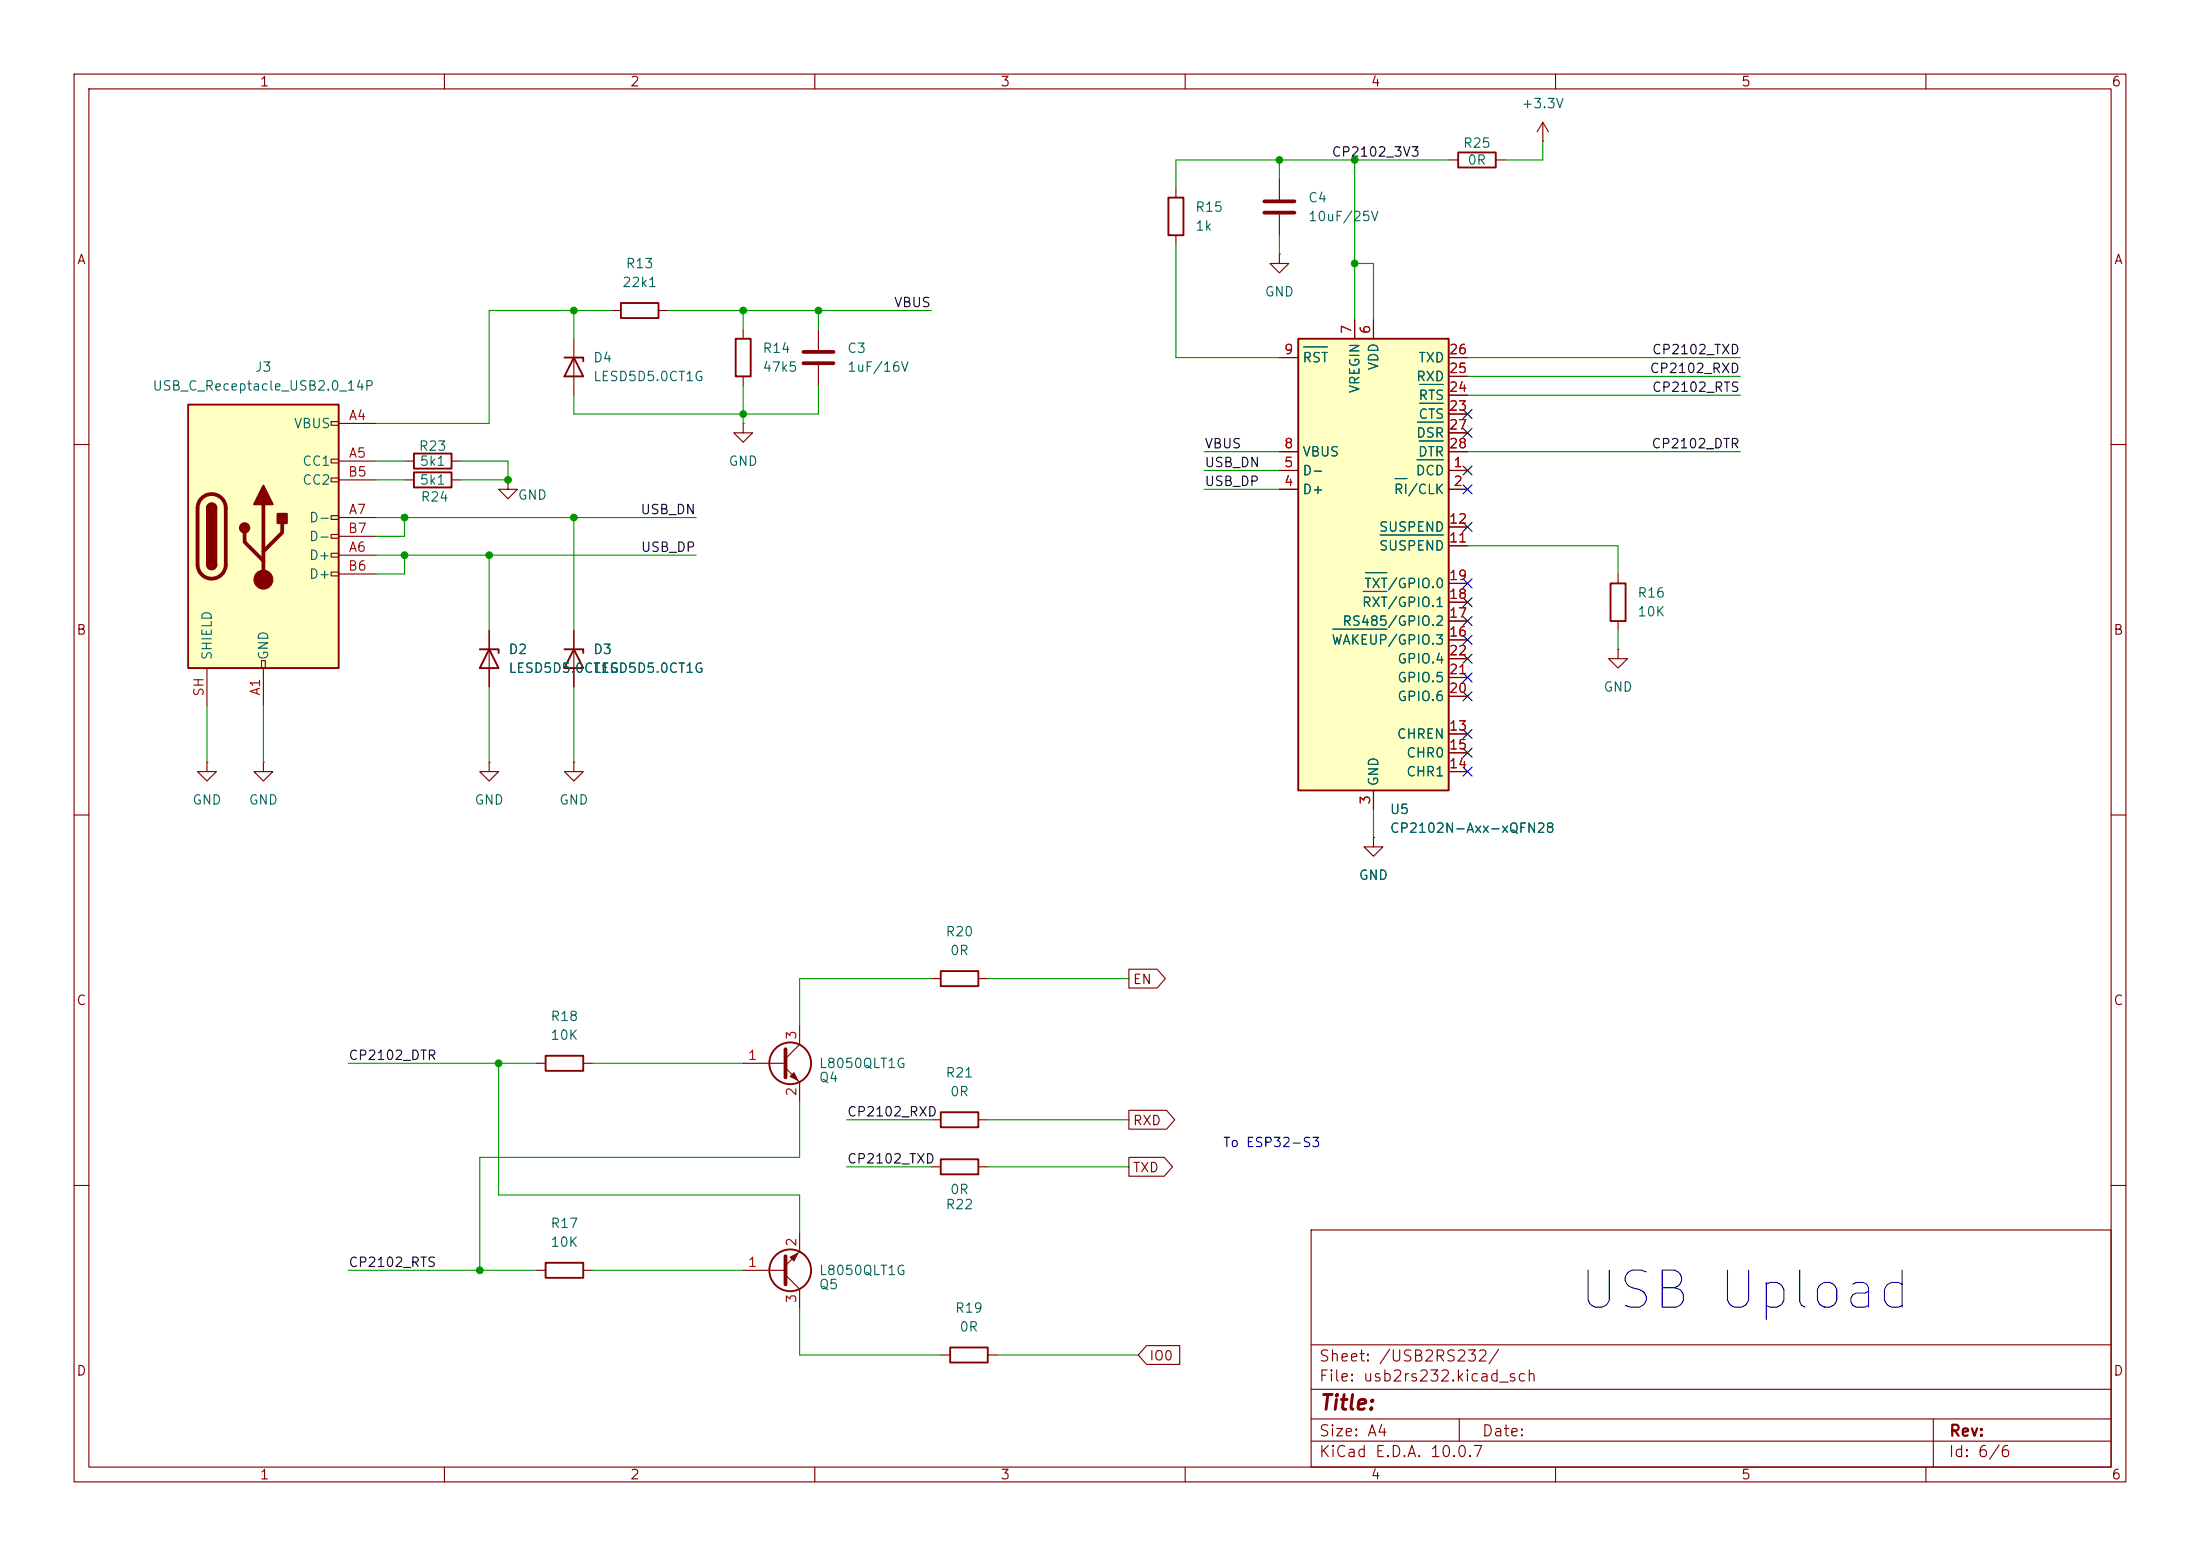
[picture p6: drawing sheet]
<svg xmlns="http://www.w3.org/2000/svg" width="297mm" height="210mm" viewBox="0 0 297 210" stroke-linecap="round" stroke-linejoin="round" font-family="sans-serif">
<g fill="none" stroke="#840000" stroke-width=".15">
<path d="M10 10h277v190h-277zM12 12h273v186h-273zM60 10v2M110 10v2M160 10v2M210 10v2M260 10v2M110.5 44.5v2.7M110.5 49.3v2.8M10 60h2M54.6 64.8h1.3M61 64.8h1.2"/>
<path d="M285 60h2M77.5 85.1v7.6M10 110h2M35.6 102.9v1.2h1.2l-1.2 1.3-1.3-1.3h1.3M35.6 102.9h.1M77.5 102.9v1.2h1.2l-1.2 1.3-1.3-1.3h1.3M77.5 102.9h.1M285 110h2M125.7 151.1h1.3M132.1 151.1h1.2M10 160h2M72.4 171.5h1.3"/>
<path d="M78.7 171.5h1.3M100.3 171.5h5.7M106 172.1l1.9 1.9v2.5M107.9 166.4v2.5l-1.9 1.9M177 166h108v32h-108zM285 160h2M60 198v2M110 198v2M160 198v2M177 194.5h108M177 191.5h108M177 187.5h108"/>
<path d="M177 181.5h108M197 191.5v3M210 198v2M260 198v2M261 191.5v6.5"/>
</g>
<g fill="none" stroke="#840000" stroke-width=".25">
<path d="M55.9 63.8h5.1v2h-5.1zM76.2 87.6h2.5v.5M77.5 87.6l1.2 2.6h-2.5zM127 150.1h5.1v2h-5.1zM73.7 170.4h5v2.1h-5z"/>
<circle cx="106.7" cy="171.4" r="2.82"/>
</g>
<path d="M108.5 47.5h4M108.5 49h4M106 169.5v3.9" fill="none" stroke="#840000" stroke-width=".51"/>
<path d="M106.7 169.7l1-.5-.5 1z" fill="#840000" stroke="#840000" stroke-width=".15"/>
<path d="M25.4 54.6h20.3v35.6h-20.3z" fill="#ffffc2"/>
<g fill="none" stroke="#840000" stroke-width=".15">
<path d="M44.7 56.9h1v.5h-1zM45.7 57.2h5.1M44.7 62h1v.5h-1zM44.7 64.5h1v.5h-1zM44.7 69.6h1v.5h-1zM44.7 72.1h1v.5h-1zM44.7 74.7h1v.5h-1zM44.7 77.2h1v.5h-1zM45.7 62.2h5.1M45.7 74.9h5.1M45.7 69.9h5.1M45.7 64.8h5.1"/>
<path d="M45.7 77.5h5.1M45.7 72.4h5.1M54.6 62.2h1.3M61 62.2h1.2M27.9 90.2v5.1M35.3 89.2h.5v1h-.5zM35.6 90.2v5.1M66 85.1v7.6M218.4 87.6v1.3h1.3l-1.3 1.3-1.2-1.3h1.2M218.4 87.6h.1M27.9 102.9v1.2h1.3l-1.3 1.3-1.2-1.3h1.2M27.9 102.9h.1"/>
<path d="M66 102.9v1.2h1.3l-1.3 1.3-1.2-1.3h1.2M66 102.9h.1"/>
</g>
<path d="M25.4 54.6h20.3v35.6h-20.3zM27.9 68.6a.64 .64 0 0 1 .7-.7 .64 .64 0 0 1 .6 .7M27.9 76.2a.64 .64 0 0 0 .7 .6 .64 .64 0 0 0 .6-.6M55.9 61.2h5.1v2h-5.1zM64.8 87.6h2.5v.5M66 87.6l1.3 2.6h-2.5z" fill="none" stroke="#840000" stroke-width=".25"/>
<path d="M27.2 67.2a1.9 1.9 0 0 1 2.1-.4 1.9 1.9 0 0 1 1.2 1.8v7.6a1.91 1.91 0 0 1-1.9 1.9 1.91 1.91 0 0 1-1.9-1.9v-7.6a1.9 1.9 0 0 1 .5-1.4zM33 71.9v1.3l2.6 2.5M35.6 68.1v10.1M38.1 70.6v1.3l-2.5 2.5" fill="none" stroke="#840000" stroke-width=".51"/>
<g fill="#840000" stroke="#840000" stroke-width=".25">
<path d="M27.9 68.6h1.3v7.6h-1.3z"/>
<path d="M28.1 68.1a.64 .64 0 0 1 .7-.1 .64 .64 0 0 1 .4 .6h-1.3z"/>
<path d="M27.9 76.2h1.3a.64 .64 0 0 1-.6 .6 .64 .64 0 0 1-.7-.6z"/>
<path d="M35.6 65.5l1.2 2.6h-2.5z"/>
<path d="M37.5 69.3h1.2v1.3h-1.2z"/>
<circle cx="33" cy="71.2" r=".63"/>
</g>
<circle cx="35.6" cy="78.2" r="1.27" fill="#840000" stroke="#840000" stroke-width=".15"/>
<path d="M175.3 45.7h20.3v61h-20.3z" fill="#ffffc2"/>
<g fill="none" stroke="#840000" stroke-width=".25">
<path d="M157.7 26.7h2.1v5.1h-2.1zM196.8 20.6h5.1v2h-5.1zM76.2 48.3h2.5v.5M77.5 48.3l1.2 2.5h-2.5zM83.8 40.9h5.1v2h-5.1zM99.3 45.7h2v5.1h-2zM175.3 45.7h20.3v61h-20.3zM217.4 78.7h2.1v5.1h-2.1zM127 131.1h5.1v2h-5.1zM73.7 142.5h5v2h-5zM127 156.5h5.1v2h-5.1zM128.3 181.9h5v2h-5z"/>
<circle cx="106.7" cy="143.5" r="2.82"/>
</g>
<g fill="none" stroke="#840000" stroke-width=".15">
<path d="M208.3 19.1h.1M208.3 16.5l-.8 1.3M208.3 16.5l.7 1.3M208.3 16.5v2.6M158.7 25.4v1.3M158.7 31.8v1.2M172.7 34.3v1.3h1.3l-1.3 1.2-1.3-1.2h1.3M172.7 34.3h.1M172.7 24.1v2.8M172.7 29v2.8M195.6 21.6h1.2M201.9 21.6h1.3"/>
<path d="M77.5 45.7v7.6M82.5 41.9h1.3M88.9 41.9h1.3M100.3 57.2v1.2h1.3l-1.3 1.3-1.2-1.3h1.2M100.3 57.2h.1M100.3 44.5v1.2M100.3 50.8v1.3M172.7 48.3h2.6M182.9 43.2v2.5M185.4 43.2v2.5M195.6 48.3h2.5M195.6 55.9h2.5"/>
<path d="M195.6 53.3h2.5M195.6 50.8h2.5M195.6 58.4h2.5M68.6 64.8v1.2h1.2l-1.2 1.3-1.3-1.3h1.3M68.6 64.8h.1M172.7 63.5h2.6M172.7 66h2.6M172.7 61h2.6M195.6 63.5h2.5M195.6 66h2.5M195.6 61h2.5M195.6 73.7h2.5"/>
<path d="M195.6 71.1h2.5M195.6 78.7h2.5M218.4 77.5v1.2M66 85.1v2.5M66 90.2v2.5M77.5 85.1v2.5M77.5 90.2v2.5M195.6 99.1h2.5M195.6 86.4h2.5M195.6 83.8h2.5M195.6 81.3h2.5M195.6 94h2.5"/>
<path d="M195.6 91.4h2.5M195.6 88.9h2.5M218.4 83.8v1.3M185.4 113v1.3h1.3l-1.3 1.3-1.3-1.3h1.3M185.4 113h.1M185.4 106.7v2.5M195.6 104.1h2.5M195.6 101.6h2.5M107.9 138.4v2.6l-1.9 1.9M125.7 132.1h1.3M132.1 132.1h1.2M152.4 130.8h3.8l1.1 1.3-1.1 1.3h-3.8z"/>
<path d="M72.4 143.5h1.3M78.7 143.5h1.3M100.3 143.5h5.7M106 144.1l1.9 2v2.5M125.7 157.5h1.3M132.1 157.5h1.2M152.4 149.9h5.1l1.1 1.2-1.1 1.3h-5.1zM152.4 156.2h4.8l1.1 1.3-1.1 1.3h-4.8zM127 182.9h1.3M133.3 182.9h1.3M154.8 181.6h4.5v2.6h-4.5l-1.1-1.3z"/>
</g>
<path d="M176 46.8h3.2M191.3 57h3.5M191.6 59.5h3.2M191.7 54.4h3.1M191.7 51.9h3.1M184 79.8h3.2M184.3 77.3h2.9M186.3 72.2h8.5M188.3 64.6h1.6M191.3 62.1h3.5M179.9 84.9h7.3" fill="none" stroke="#006464" stroke-width=".15"/>
<path d="M170.7 27.2h4.1M170.7 28.7h4.1M106 141.6v3.8" fill="none" stroke="#840000" stroke-width=".51"/>
<path d="M107.2 144.8l.5 1-1-.5z" fill="#840000" stroke="#840000" stroke-width=".15"/>
<g fill="none" stroke="#009600" stroke-width=".15">
<path d="M208.3 19.1v2.5h-5.1M158.7 33v15.3h14M172.7 21.6v2.5M172.7 31.8v2.5M182.9 35.6h2.5v7.6M182.9 21.6v21.6M195.6 21.6h-36.9v3.8M77.5 41.9v3.8M82.5 41.9h-16.5v15.3h-15.2M90.2 41.9h35.5M100.3 41.9v2.6M100.3 52.1v5.1"/>
<path d="M110.5 41.9v2.6M110.5 52.1v3.8h-33v-2.6M198.1 50.8h36.8M198.1 53.3h36.8M198.1 48.3h36.8M50.8 74.9h43.2M50.8 69.9h43.2M50.8 64.8h3.8M50.8 62.2h3.8M54.6 69.9v2.5h-3.8M54.6 74.9v2.6h-3.8M62.2 62.2h6.4v2.6h-6.4"/>
<path d="M66 74.9v10.2M77.5 69.9v15.2M162.6 61h10.1M162.6 63.5h10.1M162.6 66h10.1M198.1 73.7h20.3v3.8M198.1 61h36.8M27.9 95.3v7.6M35.6 95.3v7.6M66 92.7v10.2M77.5 92.7v10.2M218.4 85.1v2.5"/>
<path d="M185.4 109.2v3.8M125.7 132.1h-17.8v6.3M133.3 132.1h19.1M47 143.5h25.4M67.3 143.5v17.8h40.6v5.1M80 143.5h20.3M107.9 148.6v7.6h-43.1v15.3M114.3 151.1h11.4M114.3 157.5h11.4M133.3 151.1h19.1M133.3 157.5h19.1M47 171.5h25.4"/>
<path d="M80 171.5h20.3M107.9 176.5v6.4h19.1M134.6 182.9h19.1"/>
</g>
<g fill="none" stroke="#000084" stroke-width=".15">
<path d="M197.5 57.8l1.2 1.2M197.5 55.3l1.2 1.2M198.7 57.8l-1.2 1.2M198.7 55.3l-1.2 1.2M197.5 78.1l1.2 1.2M197.5 65.4l1.2 1.2M197.5 62.9l1.2 1.2M197.5 70.5l1.2 1.2M198.7 78.1l-1.2 1.2M198.7 65.4l-1.2 1.2M198.7 62.9l-1.2 1.2M198.7 70.5l-1.2 1.2"/>
<path d="M197.5 93.4l1.2 1.2M197.5 85.8l1.2 1.2M197.5 80.7l1.2 1.2M197.5 83.2l1.2 1.2M197.5 90.8l1.2 1.2M197.5 88.3l1.2 1.2M197.5 98.5l1.2 1.2M198.7 93.4l-1.2 1.2M198.7 85.8l-1.2 1.2M198.7 80.7l-1.2 1.2M198.7 83.2l-1.2 1.2M198.7 90.8l-1.2 1.2"/>
<path d="M198.7 88.3l-1.2 1.2M198.7 98.5l-1.2 1.2M197.5 101l1.2 1.2M197.5 103.5l1.2 1.2M198.7 101l-1.2 1.2M198.7 103.5l-1.2 1.2"/>
</g>
<g fill="#009600" stroke="#009600" stroke-width=".14">
<circle cx="64.8" cy="171.5" r=".46"/>
<circle cx="77.5" cy="69.9" r=".46"/>
<circle cx="100.3" cy="41.9" r=".46"/>
<circle cx="77.5" cy="41.9" r=".46"/>
<circle cx="110.5" cy="41.9" r=".46"/>
<circle cx="100.3" cy="55.9" r=".46"/>
<circle cx="67.3" cy="143.5" r=".46"/>
<circle cx="54.6" cy="74.9" r=".46"/>
<circle cx="68.6" cy="64.8" r=".46"/>
<circle cx="54.6" cy="69.9" r=".46"/>
<circle cx="66" cy="74.9" r=".46"/>
<circle cx="182.9" cy="35.6" r=".46"/>
<circle cx="172.7" cy="21.6" r=".46"/>
<circle cx="182.9" cy="21.6" r=".46"/>
</g>
<text font-size="5" fill="#0000c2" x="212.7" y="177.9">USB Upload</text>
<text font-size="2" fill="#840000" x="178" y="190.8">Title:</text>
<g font-size="1.5" fill="#840000">
<text x="178" y="184.1">Sheet: /USB2RS232/</text>
<text x="178" y="186.8">File: usb2rs232.kicad_sch</text>
<text x="178" y="197">KiCad E.D.A. 10.0.7</text>
<text x="178" y="194.2">Size: A4</text>
<text x="200" y="194.2">Date:</text>
<text x="263" y="197">Id: 6/6</text>
<text x="263" y="194.2">Rev:</text>
</g>
<g font-size="1.3" fill="#840000">
<text x="35" y="12">1</text>
<text x="85" y="12">2</text>
<text x="135" y="12">3</text>
<text x="185" y="12">4</text>
<text x="235" y="12">5</text>
<text x="285" y="12">6</text>
<text x="10.3" y="36">A</text>
<text x="285.3" y="36">A</text>
<text x="10.2" y="86">B</text>
<text x="285.2" y="86">B</text>
<text x="10.2" y="136">C</text>
<text x="152.8" y="133.1">EN</text>
<text x="285.2" y="136">C</text>
<text x="152.8" y="152.2">RXD</text>
<text x="152.8" y="158.5">TXD</text>
<text x="10.2" y="186">D</text>
<text x="155.1" y="183.9">IO0</text>
<text x="285.2" y="186">D</text>
<text x="35" y="200">1</text>
<text x="85" y="200">2</text>
<text x="135" y="200">3</text>
<text x="185" y="200">4</text>
<text x="235" y="200">5</text>
<text x="285" y="200">6</text>
</g>
<g font-size="1.3" fill="#006464">
<text x="205.3" y="14.9">+3.3V</text>
<text x="197.4" y="20.3">R25</text>
<text x="198" y="22.6">0R</text>
<text x="161.3" y="28.9">R15</text>
<text x="176.5" y="27.6">C4</text>
<text x="161.3" y="31.4">1k</text>
<text x="176.5" y="30.2">10uF/25V</text>
<text x="83.9" y="39.1">22k1</text>
<text x="84.4" y="36.5">R13</text>
<text x="170.7" y="40.3">GND</text>
<text x="102.9" y="48">R14</text>
<text x="114.3" y="48">C3</text>
<text x="20.5" y="53">USB_C_Receptacle_USB2.0_14P</text>
<text x="34.3" y="50.5">J3</text>
<text x="80" y="49.2">D4</text>
<text x="80" y="51.8">LESD5D5.0CT1G</text>
<text x="102.9" y="50.5">47k5</text>
<text x="114.3" y="50.5">1uF/16V</text>
<text x="175.7" y="49.2">RST</text>
<text x="183.8" y="53.2" transform="rotate(-90 183.8 53.2)">VREGIN</text>
<text x="186.4" y="50.1" transform="rotate(-90 186.4 50.1)">VDD</text>
<text x="191.1" y="51.8">RXD</text>
<text x="191.4" y="49.2">TXD</text>
<text x="39.6" y="58.1">VBUS</text>
<text x="191.1" y="59.4">DSR</text>
<text x="191.4" y="56.8">CTS</text>
<text x="191.4" y="54.3">RTS</text>
<text x="40.7" y="63.2">CC1</text>
<text x="40.7" y="65.7">CC2</text>
<text x="56.4" y="61.2">R23</text>
<text x="56.6" y="65.7">5k1</text>
<text x="56.6" y="63.2">5k1</text>
<text x="98.3" y="63.2">GND</text>
<text x="175.7" y="64.5">D-</text>
<text x="175.7" y="61.9">VBUS</text>
<text x="191" y="64.5">DCD</text>
<text x="191.3" y="61.9">DTR</text>
<text x="41.6" y="70.8">D-</text>
<text x="56.7" y="68">R24</text>
<text x="69.8" y="67.8">GND</text>
<text x="175.7" y="67">D+</text>
<text x="188.1" y="67">RI/CLK</text>
<text x="41.6" y="75.9">D+</text>
<text x="41.6" y="73.4">D-</text>
<text x="186.1" y="74.6">SUSPEND</text>
<text x="186.1" y="72.1">SUSPEND</text>
<text x="41.6" y="78.4">D+</text>
<text x="183.8" y="82.2">RXT/GPIO.1</text>
<text x="184.1" y="79.7">TXT/GPIO.0</text>
<text x="221" y="81">R16</text>
<text x="221" y="83.5">10K</text>
<text x="28.9" y="89.2" transform="rotate(-90 28.9 89.2)">SHIELD</text>
<text x="36.5" y="89.2" transform="rotate(-90 36.5 89.2)">GND</text>
<text x="68.6" y="88.6">D2</text>
<text x="80" y="88.6">D3</text>
<text x="179.7" y="87.3">WAKEUP/GPIO.3</text>
<text x="181.1" y="84.8">RS485/GPIO.2</text>
<text x="188.6" y="89.9">GPIO.4</text>
<text x="68.6" y="91.1">LESD5D5.0CT1G</text>
<text x="80" y="91.1">LESD5D5.0CT1G</text>
<text x="188.6" y="94.9">GPIO.6</text>
<text x="188.6" y="92.4">GPIO.5</text>
<text x="216.4" y="93.7">GND</text>
<text x="188.5" y="100">CHREN</text>
<text x="186.4" y="106.2" transform="rotate(-90 186.4 106.2)">GND</text>
<text x="189.8" y="105.1">CHR1</text>
<text x="189.8" y="102.6">CHR0</text>
<text x="25.9" y="108.9">GND</text>
<text x="33.5" y="108.9">GND</text>
<text x="64" y="108.9">GND</text>
<text x="75.4" y="108.9">GND</text>
<text x="187.5" y="110.2">U5</text>
<text x="187.5" y="112.7">CP2102N-Axx-xQFN28</text>
<text x="183.4" y="119.1">GND</text>
<text x="127.6" y="126.7">R20</text>
<text x="128.2" y="129.2">0R</text>
<text x="74.2" y="138.1">R18</text>
<text x="74.2" y="140.7">10K</text>
<text x="110.5" y="146.4">Q4</text>
<text x="110.5" y="144.5">L8050QLT1G</text>
<text x="127.6" y="145.7">R21</text>
<text x="128.2" y="148.3">0R</text>
<text x="128.2" y="161.5">0R</text>
<text x="74.2" y="166.1">R17</text>
<text x="127.6" y="163.5">R22</text>
<text x="74.2" y="168.6">10K</text>
<text x="110.5" y="172.4">L8050QLT1G</text>
<text x="110.5" y="174.3">Q5</text>
<text x="128.8" y="177.5">R19</text>
<text x="129.4" y="180">0R</text>
</g>
<g font-size="1.3" fill="#0f0f0f">
<text x="179.7" y="21.5">CP2102_3V3</text>
<text x="120.6" y="41.8">VBUS</text>
<text x="222.6" y="50.7">CP2102_RXD</text>
<text x="222.9" y="53.2">CP2102_RTS</text>
<text x="222.9" y="48.1">CP2102_TXD</text>
<text x="162.5" y="63.4">USB_DN</text>
<text x="162.5" y="60.8">VBUS</text>
<text x="162.5" y="65.9">USB_DP</text>
<text x="222.9" y="60.8">CP2102_DTR</text>
<text x="86.4" y="69.7">USB_DN</text>
<text x="86.4" y="74.8">USB_DP</text>
<text x="47" y="143.4">CP2102_DTR</text>
<text x="114.3" y="151">CP2102_RXD</text>
<text x="114.3" y="157.4">CP2102_TXD</text>
<text x="47" y="171.3">CP2102_RTS</text>
</g>
<g font-size="1.3" fill="#a90000">
<text x="182.7" y="45.2" transform="rotate(-90 182.7 45.2)">7</text>
<text x="185.3" y="45.2" transform="rotate(-90 185.3 45.2)">6</text>
<text x="173.3" y="48.1">9</text>
<text x="195.5" y="53.2">24</text>
<text x="195.5" y="50.7">25</text>
<text x="195.5" y="48.1">26</text>
<text x="47" y="57">A4</text>
<text x="195.5" y="55.7">23</text>
<text x="195.5" y="58.3">27</text>
<text x="46.9" y="64.6">B5</text>
<text x="47" y="62.1">A5</text>
<text x="173.3" y="65.9">4</text>
<text x="173.3" y="63.4">5</text>
<text x="173.3" y="60.8">8</text>
<text x="195.5" y="60.8">28</text>
<text x="196.1" y="63.4">1</text>
<text x="196.1" y="65.9">2</text>
<text x="47" y="69.7">A7</text>
<text x="195.5" y="71">12</text>
<text x="46.9" y="77.3">B6</text>
<text x="46.9" y="72.3">B7</text>
<text x="47" y="74.8">A6</text>
<text x="195.5" y="73.5">11</text>
<text x="195.5" y="83.7">17</text>
<text x="195.5" y="81.1">18</text>
<text x="195.5" y="78.6">19</text>
<text x="195.5" y="86.2">16</text>
<text x="195.5" y="88.8">22</text>
<text x="27.8" y="94.1" transform="rotate(-90 27.8 94.1)">SH</text>
<text x="35.4" y="94" transform="rotate(-90 35.4 94)">A1</text>
<text x="195.5" y="93.8">20</text>
<text x="195.5" y="91.3">21</text>
<text x="195.5" y="98.9">13</text>
<text x="195.5" y="101.5">15</text>
<text x="195.5" y="104">14</text>
<text x="185.3" y="108.7" transform="rotate(-90 185.3 108.7)">3</text>
<text x="100.9" y="143.4">1</text>
<text x="107.8" y="140.4" transform="rotate(-90 107.8 140.4)">3</text>
<text x="107.8" y="148.1" transform="rotate(-90 107.8 148.1)">2</text>
<text x="100.9" y="171.3">1</text>
<text x="107.8" y="168.4" transform="rotate(-90 107.8 168.4)">2</text>
<text x="107.8" y="176" transform="rotate(-90 107.8 176)">3</text>
</g>
<text font-size="1.3" fill="#0000c2" x="165" y="155.1">To ESP32-S3</text>
</svg>
